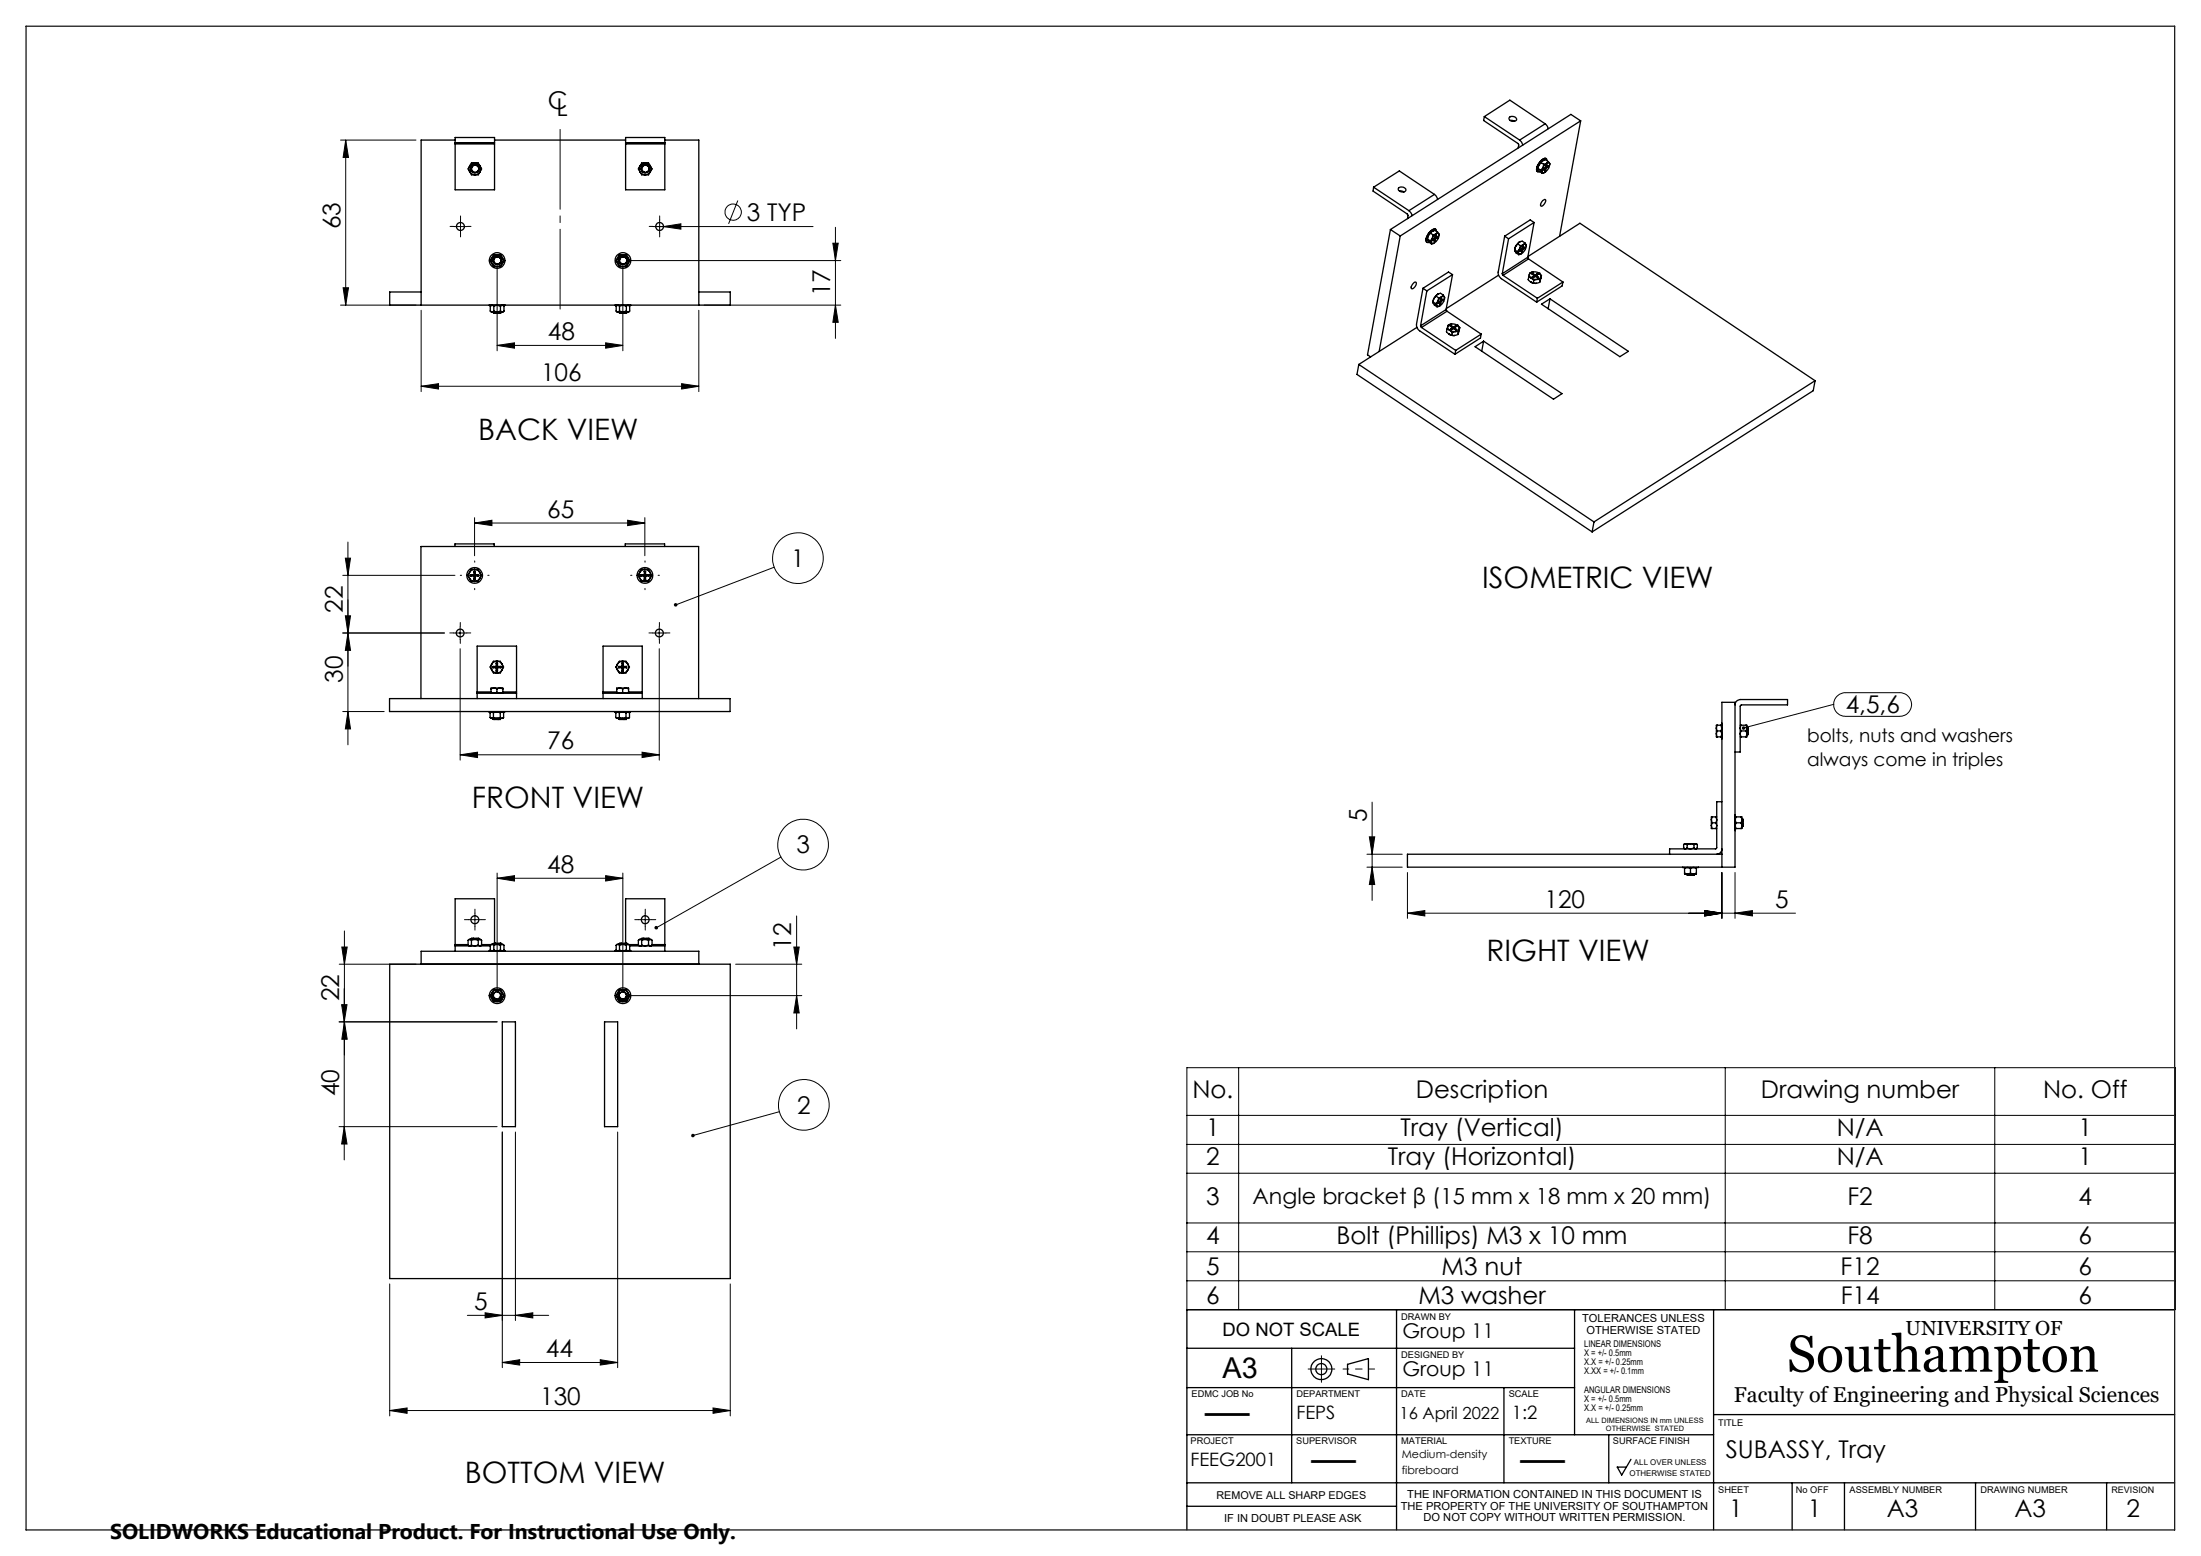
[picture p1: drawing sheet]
<svg xmlns="http://www.w3.org/2000/svg" width="420mm" height="297mm" viewBox="0 0 420 297" stroke-linecap="round" stroke-linejoin="round" font-family="sans-serif">
<g fill="none" stroke="#000" stroke-width=".19">
<path d="M65 26.7h14.4M66 26.7l.5 3.4h-1zM66 26.7v31.5M140.8 38.3l-1.8 4.4M65 58.2h14.4M65.5 54.9h1l-.5 3.3zM80.4 59.2v15.6M86.6 43.2h2.5M87.9 42v2.5M94.9 50.7v16.3M118.9 50.7v16.3M119.9 49.7h40.5"/>
<path d="M124.6 43.2h30.6M125.9 42v2.5M126.6 43.2l3.3-.5v1zM133.3 59.2v15.6M134.4 58.2h26M158.9 46.4h1l-.5 3.3zM159.4 58.2l.5 3.3h-1zM159.4 43.4v21.2M80.4 73.7l3.3-.5v1.1zM80.4 73.7h52.9M94.9 65.9l3.3-.5v1.1zM94.9 65.9h24"/>
<path d="M115.6 65.4l3.3 .5-3.3 .6zM130.1 73.2l3.2 .5-3.2 .6zM90.6 99.8l3.3-.5v1zM90.6 98.8v7.3M90.6 99.8h32.4M119.8 99.3l3.2 .5-3.2 .5zM123 98.8v7.3M65.4 109.8h21.4M65.9 106.5h1l-.5 3.3zM65.9 117.5h1l-.5 3.3zM66.4 103.5v38.7M87.8 119.6v2.5"/>
<path d="M89.3 109.8h2.5M90.6 108.6v2.5M121.8 109.8h2.5M123 108.6v2.5M125.8 119.6v2.5M147.7 108.3l-18.8 7.2M65.4 120.8h19.4M65.4 135.8h7.9M66.4 120.8l.5 3.3h-1zM66.4 135.8l.5 3.3h-1zM86.6 120.8h2.5M87.8 123.8v21.3"/>
<path d="M124.6 120.8h2.5M125.8 123.8v21.3M349.9 134.4l-17.2 4.6M350.4 133a2.23 2.23 0 0 1 1.7-.8h10.4a2.26 2.26 0 0 1 2.3 2.3 2.26 2.26 0 0 1-2.3 2.2h-10.4a2.26 2.26 0 0 1-2-1.3 2.26 2.26 0 0 1 .3-2.4zM87.8 144.1l3.3-.5v1zM87.8 144.1h38M122.5 143.6l3.3 .5-3.3 .5zM261.3 159.7h1l-.5 3.4zM261.8 153.1v18.8M65.7 177.7v23.7M89.4 175.5h2.5M90.6 174.3v2.5"/>
<path d="M94.9 167.6l3.3-.5v1.1zM94.9 166.6v22.5M94.9 167.6h24M115.6 167.1l3.3 .5-3.3 .6zM118.9 166.6v22.5M121.8 175.5h2.6M123.1 174.3v2.5M149 163.6l-23.8 13.5M152 174.8v21.6M260.8 165.5h6.8M260.8 163.1h6.8M261.8 165.5l.5 3.3h-1z"/>
<path d="M268.6 174.3l3.3-.5v1zM268.6 166.5v8.8M268.6 174.3h74M325.3 173.8l3.3 .5-3.3 .5zM328.6 166.5v8.8M331.1 174.3l3.3-.5v1zM331.1 166.5v8.8M64.7 195h30.2M64.7 184h14.7M65.2 191.8h1l-.5 3.2zM65.2 180.8h1.1l-.6 3.2zM65.7 188.7v32.7"/>
<path d="M65.7 195l.6 3.4h-1.1zM119.9 190h33.1M140.4 184h12.6M151.5 180.8h1l-.5 3.2zM152 190l.5 3.4h-1zM64.7 215h30.2M65.7 215l.5 3.4h-1zM95.8 216.1v45M98.4 216.1v36M117.9 216.1v45M148.7 212.2l-16.5 4.5M226.5 203.8h188.6v46.2h-188.6z"/>
<path d="M226.5 212.9h188.6M226.5 218.4h188.6M236.4 203.8v46.2M329.2 203.8v46.2M380.6 203.8v46.2M226.5 223.9h188.6M226.5 233.4h188.6M226.5 238.9h188.6M74.4 245.1v25.2M89.2 251.1h15.5M92.6 250.6l3.2 .5-3.2 .5zM98.4 251.1l3.3-.5v1z"/>
<path d="M114.5 259.5l3.4 .6-3.4 .5zM139.3 245.1v25.2M226.5 244.5h188.6M74.4 269.2l3.3-.5v1.1zM74.4 269.2h64.9M95.8 260.1l3.4-.6v1.1zM95.8 260.1h22.1M136.1 268.7l3.2 .5-3.2 .6z"/>
<circle cx="139.9" cy="40.5" r="1.55"/>
<circle cx="152.3" cy="106.5" r="4.8"/>
<circle cx="153.2" cy="161.2" r="4.8"/>
<circle cx="153.4" cy="210.9" r="4.8"/>
</g>
<g fill="none" stroke="#000" stroke-width=".25">
<path d="M86.9 27.2v.3M86.9 27.2h7.5M86.9 27.2v-1h7.5v1M86.9 27.5h7.5M86.9 27.5v8.7h7.5v-8.7M86.9 26.7h-6.5v31.5M89.6 32.8l.6 .5 .4 .1M89.6 31.7l-.1 .4 .1 .7M89.6 31.7a.66 .66 0 0 0 0 1.1M89.6 32.8l.4 .6h.6M89.9 32.2v.4M90.6 31.1a1.11 1.11 0 0 0-1 .6"/>
<path d="M90.6 31.1a1.1 1.1 0 0 1 1 .6M90.6 31.1h.7l.3 .6M90.6 31.1h-.6l-.4 .6M91.1 31.7a.75 .75 0 0 0-1.2 .2 .75 .75 0 0 0 .6 1.1 .75 .75 0 0 0 .9-.8M91.2 31.7a.69 .69 0 0 0-1.1 .2 .69 .69 0 0 0 .4 1 .69 .69 0 0 0 .9-.7M91.2 31.7l.2 .5M91.2 31.7v.1M91.6 32.8l-.3 .3-.7 .3M91.6 31.7l.1 .4-.1 .7M91.6 32.8l-.3 .6h-.7M91.6 31.7a.76 .76 0 0 1 0 1.1M94.4 27.2v.3"/>
<path d="M94.4 26.7h25M119.4 27.2v.3M119.4 27.2h7.5M119.4 27.2v-1h7.5v1M119.4 27.5v8.7h7.5v-8.7M119.4 27.5h7.5M122.1 32.8l.3 .3 .7 .3M122.1 31.7l-.1 .4 .1 .7M122.1 32.8l.3 .6h.7M122.1 31.7a.66 .66 0 0 0 0 1.1M122.4 32.2v.4M123.1 31.1a1.11 1.11 0 0 0-1 .6"/>
<path d="M123.1 31.1a1 1 0 0 1 1 .6M123.1 31.1h.7l.3 .6M123.1 31.1h-.7l-.3 .6M123.6 31.7a.75 .75 0 0 0-1.2 .2 .75 .75 0 0 0 .6 1.1 .75 .75 0 0 0 .9-.8M123.6 31.7a.69 .69 0 0 0-1 .2 .69 .69 0 0 0 .4 1 .69 .69 0 0 0 .9-.7M123.6 31.7l.3 .5M123.6 31.7l.1 .1M124.1 32.8l-.4 .4-.6 .2M124.1 31.7a.99 .99 0 0 1 0 1.1M124.1 31.7l.3 .5-.3 .6M124.1 32.8l-.3 .6h-.7M126.9 27.2v.3"/>
<path d="M126.9 26.7h6.5v31.5M262.1 35.7l-.1 .8 6.5 4.3 .2 .2-.1 .7M262.1 35.7l6.8 4.5M262.1 35.7l4.9-3.1 6.7 4.5M266.8 35.9a.8 .8 0 0 1 .9-.2 .8 .8 0 0 1 .6 .7 .81 .81 0 0 1-.9 .2 .81 .81 0 0 1-.6-.7zM267.1 36.5l.8 .1M273.7 37.1l.3 .3 .3 .7M273.7 37.1l-4.8 3.1M283.2 22.3l-.1 .7 6.5 4.4 .2 .2-.1 .6M283.2 22.3l6.8 4.4M283.2 22.3l4.9-3.2 6.8 4.5M288.1 22.3l.5-.1a.53 .53 0 0 1 .6 .2 .53 .53 0 0 1 0 .7h-.2a.72 .72 0 0 1-1-.6z"/>
<path d="M288.1 23l.9 .1M290 26.7l.4 .5 .2 .5M293.2 32.1v.3l.2 .4M293.3 32.1v.6l.1 .1h.4M293.5 32.2l.3 .5 .5 .4M293.5 32.2l.5 .3M293.7 31.5l-.2 .7M293.7 31.5l-.2 .8M294 32.5l.3 .4M294.1 31l-.4 .5M294.1 31l.5 .4M294.3 32.9v.2"/>
<path d="M294.4 38.3l.5-.2a1.05 1.05 0 0 1-.9 1.2v-.5zM294.4 30.7l-.3 .3M294.4 30.7l.5-.2 .5 .3M294.4 30.7l-.7 .8M294.4 32l-.4 .5M294.4 32l-.1 .9M294.6 31.4l-.2 .6M294.6 30.5l-.2 .2M294.6 33l-.3 .1M294.7 32.1l.2 .1M294.8 32.5l.2 .1M294.9 23.6l.6 .9"/>
<path d="M294.9 23.6l-4.9 3.1M294.9 32.2l-.1 .5 .2-.1M294.9 32l-.4 .2v.3l.4-.3M294.9 32l.1 .1M295 31.8l.1 .1M295 32.1v.5M295.1 30.3l-.1-.1a2.18 2.18 0 0 0-1.8 1.9M295.1 31.9l.1-.5-.2 .1-.1 .5M295.1 31.2l-.7 .8M295.1 31.2a.34 .34 0 0 1 .6 0M295.1 31.2l-.5 .2M295.2 30.7a.41 .41 0 0 0-.4-.5l-.8 .6-.5 .6-.2 .7"/>
<path d="M295.3 31.7l.2 .1M295.4 30.8l-.3 .4M295.4 30.8l.3 .4M295.5 31.8l-.5 .3M295.5 31.8v-.2l-.4 .3M295.7 31.2a1.68 1.68 0 0 1-1.3 1.8l-.1-.1M295.7 31.2v.1M295.7 31.3v.1M301.6 23.1l-34.4 21.9M301.6 23.1l-4 22M301.6 23.1l-1.8-1.3-34.5 22M80.4 55.7h-6v2.5h64.9v-2.5h-5.9"/>
<path d="M93.3 58.2h3.1M93.6 59.4l.3 .1M93.6 58.5l.3-.2 .3 .2M93.6 58.5v.9M93.7 58.3l-.1 .2M93.9 50.3a1.11 1.11 0 0 0 1 .6M93.9 49.2l-.2 .4 .2 .7M93.9 49.2l-.3 .5 .3 .6M93.9 50.3l.3 .6h.7M93.9 59.5h1M94.1 59.5h.1M94.1 59.5l.2 .1"/>
<path d="M94.1 49.7l.1 .4M94.2 59.4l-.3 .1M94.2 58.5l.6-.2 .7 .2M94.2 59.4l.7 .1M94.2 58.5v.9M94.3 59.7h-.1h.1M94.3 59.6v.1M94.3 59.7h.6M94.9 48.6a1.11 1.11 0 0 0-1 .6M94.9 48.6a1.11 1.11 0 0 1 .9 .6M94.9 48.6h.6l.3 .6M94.9 48.6h-.7l-.3 .6"/>
<path d="M94.9 59.5h.9M95.3 59.5l-1 .1M95.3 49.2a.75 .75 0 0 0-1.1 .2 .75 .75 0 0 0 .5 1.1 .75 .75 0 0 0 .9-.8M95.4 49.2a.69 .69 0 0 0-1.1 .2 .69 .69 0 0 0 .4 1 .69 .69 0 0 0 .9-.7M95.4 49.2l.2 .5M95.4 49.2l.1 .1M95.5 59.5l.1 .2M95.5 59.4l.3 .1M95.5 58.5l.3-.2 .4 .2M95.5 59.4l-.6 .1M95.5 58.5v.9M95.6 59.5h.1"/>
<path d="M95.6 59.4a.57 .57 0 0 1-.7 .2l-.6 .1M95.6 59.7h-.7M95.6 59.7h-1.3M95.6 59.7h.1M95.8 50.3a1.11 1.11 0 0 1-.9 .6M95.8 49.2l.2 .4-.2 .7M95.8 50.3l-.3 .6h-.6M95.8 49.2l.4 .5-.4 .6M96 58.3l.2 .2M96.2 59.4l-.4 .1M96.2 58.5v.9M117.4 58.2h3"/>
<path d="M117.6 59.4l.3 .1M117.6 58.5l.3-.2 .3 .2M117.6 58.5v.9M117.7 58.3l-.1 .2M117.9 50.3a1 1 0 0 0 1 .6M117.9 49.2a.99 .99 0 0 0 0 1.1M117.9 50.3l.3 .6h.7M117.9 49.2a.66 .66 0 0 0 0 1.1M117.9 59.5h1M118.1 59.5l.2 .1M118.1 59.5h.1M118.1 49.7l.1 .3"/>
<path d="M118.2 59.4l-.3 .1M118.2 59.4l.7 .1M118.2 58.5a1.29 1.29 0 0 1 1.3 0M118.2 58.5v.9M118.3 59.6v.1M118.3 59.7h.1M118.3 59.7h.6M118.9 59.7h.7zM118.9 48.6a1 1 0 0 0-1 .6M118.9 48.6a1.11 1.11 0 0 1 .9 .6M118.9 48.6h-.7l-.3 .6M118.9 48.6h.6l.3 .6"/>
<path d="M118.9 59.5h.9M119.2 59.5l-.9 .1M119.3 49.2a.75 .75 0 0 0-1.1 .2 .75 .75 0 0 0 .5 1.1 .75 .75 0 0 0 .9-.8M119.4 49.2l.1 .1M119.5 59.5l.1 .2h-1.3M119.5 59.4l.3 .1M119.5 58.5l.3-.2 .4 .2M119.5 59.4l-.6 .1M119.5 58.5v.9M119.6 59.4l-.1 .2-1.2 .1M119.6 59.5h.1M119.6 59.7h.1"/>
<path d="M119.8 50.3a1.11 1.11 0 0 1-.9 .6M119.8 49.2l.2 .4-.2 .7M119.8 49.2h.1a.62 .62 0 0 1-.1 1.1M119.8 50.3l-.3 .6h-.6M120 58.3l.2 .2M120.2 59.4l-.4 .1M120.2 58.5v.9M265.3 43.8l-4.4 23.9 .6 .4M265.3 43.8l1.9 1.2M267.2 45l-4 22.1M268.9 40.2l.3 .4 .3 .6M269.7 54.1l.5-.2a.99 .99 0 0 1-.9 1.2 .79 .79 0 0 1 .4-1z"/>
<path d="M271.5 55l-1.2 6.9a1.38 1.38 0 0 0 .6 1.2l6.7 4.5M271.5 55l.8 .5M272.2 46.2h.1M272.3 55.5l-1.2 6.7M272.4 45.6v.2l.3 .4 .5 .4M272.4 45.6l.5 .4M272.6 45l-.2 .6M272.6 45l-.2 .8M272.9 46l.3 .4M273 44.5l-.4 .5M273 44.5l.5 .3M273.2 46.4v.2"/>
<path d="M273.3 44.2l-.3 .3M273.3 44.2l.5-.2 .5 .3M273.3 44.2l-.7 .8M273.3 45.5l-.4 .5M273.3 45.5l-.1 .4v.5M273.4 57.7h.1M273.5 44.8l-.2 .7M273.5 44.1l-.2 .1M273.5 46.5l-.3 .1M273.5 57.6l-.1 .2 .3 .4 .5 .4M273.5 44.1h.1M273.5 57.6l.4 .4"/>
<path d="M273.6 57l-.1 .6M273.6 57l-.2 .7M273.6 45.6h.2M273.7 45.9l.2 .1M273.8 45.6l-.1 .5 .2-.1M273.8 45.5l-.4 .2v.2l.4-.3M273.8 45.5h.1M273.8 45.3l.2 .1M273.9 58l.3 .3M273.9 45.5v.5M274 43.8l-.1-.1a2.02 2.02 0 0 0-1.7 2.5M274 45.4v-.5l-.2 .6"/>
<path d="M274 44.7l-.7 .8M274 44.7l.4-.1 .2 .1M274 44.7l-.5 .1M274 56.5l-.4 .5M274 56.5l.5 .4M274.1 44.2l-.2-.5a2.16 2.16 0 0 0-1.7 2.4l.1 .2 .4-.1M274.2 58.3v.3M274.2 45.2l.2 .1M274.3 44.3l-.3 .4M274.3 44.3l.3 .4M274.3 56.2l-.3 .3M274.3 56.2l.6-.2 .5 .3"/>
<path d="M274.3 56.2l-.7 .8M274.4 57.5l-.5 .5M274.4 57.5l-.2 .8M274.4 45.3l-.5 .2M274.4 45.3v-.2l-.4 .3M274.5 56.9l-.1 .6M274.5 56.1l-.2 .1M274.5 58.5l-.3 .1M274.5 56.1h.1M274.5 58.5h.1M274.6 44.7a1.67 1.67 0 0 1-1.4 1.8v-.1M274.6 44.7v.1"/>
<path d="M274.7 57.6l.1 .1M274.8 58h.1M274.8 57.7l-.1 .4 .2-.1M274.8 57.5l-.4 .4 .4-.2M274.8 57.5l.2 .1M274.9 57.3l.1 .1M275 57.6l-.1 .4M275 57.4l.1-.5-.3 .6M275.1 56.7l-.7 .8M275.1 56.7l.4-.2 .1 .2M275.1 56.7l-.6 .2M275.3 57.2l.1 .1"/>
<path d="M275.4 56.3l-.3 .4M275.4 56.3l.2 .4M275.4 57.3l-.4 .3M275.4 57.3v-.2l-.4 .3M275.6 56.7a1.61 1.61 0 0 1-1.3 1.8l-.1-.2M275.6 56.7v.1M275.7 56.8h.1M275.9 59.1l.2 .3M275.9 59.1l-4.8 3.1M276.1 59.4l-4.8 3.1M276.1 59.4l6.5 4.4M277.2 52.4l-4.9 3.1"/>
<path d="M277.2 52.4l-1.3 6.7M277.2 52.4l-.8-.5-4.9 3.1M286 52.5l-10 6.4M286.7 52.2l.1 .4M286.8 52.6l6.6 4.3M287.1 45.1l-1.2 6.8a1.38 1.38 0 0 0 .6 1.3l6.7 4.5M287.1 45.1l.8 .5M287.9 45.6l-1.2 6.6M289 47.7l.3 .6 .5 .3M289 47.7l.5 .3M289.2 47.1l-.2 .6M289.2 47.1l-.2 .7"/>
<path d="M289.5 48l.3 .4M289.6 46.6l-.4 .5M289.6 46.6l.5 .3M289.8 48.4v.2M289.9 46.2l-.3 .4M289.9 46.2l.6-.2 .5 .4M289.9 46.2l-.7 .9M289.9 47.6l-.4 .4M289.9 47.6l-.1 .8M290.1 48.5l-.3 .1M290.1 46.9l-.2 .7M290.1 46.1l-.2 .1"/>
<path d="M290.1 46.1h.1M290.2 48.5h-.1M290.3 47.6l.1 .1M290.4 48l.1 .1M290.4 47.7l-.1 .5 .2-.1M290.4 47.5l-.4 .5 .4-.3M290.4 47.5l.2 .1M290.5 47.3l.1 .1M290.6 47.6l-.1 .5M290.6 47.4l.1-.4-.2 .1-.1 .4M290.7 46.7l-.8 .9M290.7 46.7l.4-.1 .1 .1"/>
<path d="M290.7 46.7l-.6 .2M290.9 47.3h.1M291 46.4l-.3 .3M291 46.4l.2 .3M291 47.3l-.4 .3M291 47.3v-.1l-.4 .2M291.2 46.7a1.61 1.61 0 0 1-1.3 1.8l-.1-.1M291.2 46.7v.1M291.3 46.8v.1M291.5 49.1l.2 .3M291.5 49.1l-4.8 3.1M291.6 49l9.9-6.4 44.9 30.1"/>
<path d="M291.7 49.4l-4.9 3.2M291.7 49.4l6.5 4.4M291.7 52.9l-.1 .5 .5 .4M291.7 52.9l.5 .2M291.9 52.3v.4l.3 .4M291.9 52.3l-.2 .6M292.1 53.8h.1M292.1 53.8l.5 .2M292.1 53.8l1.1 .3M292.2 53.1l1.1 .2M292.2 53.1l.5 .4M292.5 52.2l.4 .3"/>
<path d="M292.5 52.2l-.2 .1 .5 .3M292.5 52.2l-.1 .2M292.6 54l.6 .1M292.6 51.9l-.5 .1-.2 .3M292.6 51.9l1.1 .2M292.6 51.9l-.6 .2-.1 .2M292.7 53.5l-.1 .5M292.7 42.5l-4.8 3.1M292.7 42.5l-1.2 6.6M292.7 42.5l-.7-.5-4.9 3.1M292.8 52.6l-.4 .2 .2 .2 .3-.3M292.8 52.6l-.1 .3"/>
<path d="M292.9 52.5v.3l-.1-.1M293.1 52.6l.5 .3-.2 .1-.5-.3M293.1 52.6v.2M293.1 52.6l-.2 .1M293.3 53.3l.6 .1M293.3 53.3l-.6 .2M293.3 52.2l.2 .1-.4 .3M293.3 52.2l-.4 .3M293.3 52.2v.3M293.4 56.9l-.2 .8M293.7 52.1l.3 .4v.4M293.7 52.1l.4 .5"/>
<path d="M293.7 52.1h.1M293.8 53.9l-.6 .2M293.9 53.4l-.1 .5M294 52.9l-.3 .3-.4 .1M294 52.9l-.1 .5M294.1 52.6l-.1 .3M294.1 52.6l-.3 1.3M294.1 58.1l1.7-1.1 14.9 10.1-1.6 1zM295.8 57l-.4 1.9M298.2 53.8l-4.8 3.1M298.2 53.8l-.1 .8-4.9 3.1M259.3 69.6l-.4 1.9 44.9 30"/>
<path d="M259.3 69.6l44.9 30M270.4 62.5l-11.1 7.1M271.1 62.2l.2 .3M271.3 62.5l6.5 4.4M276.1 62.8l-.1 .5 .5 .5M276.1 62.8l.5 .2M276.3 62.3v.4l.3 .3M276.3 62.3l-.2 .5M276.5 63.8h.1M276.5 63.8l.5 .2M276.5 63.8l.8 .3 .3-.1M276.6 63l1.1 .3"/>
<path d="M276.6 63l.5 .5M276.9 62.1l-.2 .1 .5 .3M276.9 62.1l.5 .3M276.9 62.1v.2M277 64h.6M277 61.8l-.6 .3-.1 .2M277 61.8l1.1 .3M277.1 63.5l-.1 .5M277.2 62.5l-.4 .3 .2 .1 .4-.2M277.2 62.5l-.1 .3M277.4 62.4l-.1 .3-.1-.1M277.5 62.6l.5 .3-.2 .1-.4-.3"/>
<path d="M277.5 62.6v.2M277.5 62.6l-.1 .1M277.7 63.3l.6 .1M277.7 63.3l-.6 .2M277.7 62.2l.3 .1-.5 .3M277.7 62.2l-.3 .2M277.7 62.2v.3M277.8 66.9l-.2 .7M278.1 62.1h.1M278.1 62.1l.3 .3v.4M278.1 62.1l.5 .4M278.2 63.8l-.6 .2"/>
<path d="M278.3 63.4l-.1 .4M278.4 62.8l-.1 .3-.6 .2M278.4 62.8l-.1 .6M278.6 62.5l-.2 .3M278.6 62.5l-.4 1.3M281.5 66.2l1.6-1.1 15 10-1.7 1.1zM282.6 63.8l-.1 .7-4.9 3.1M282.6 63.8l-4.8 3.1M283.1 65.1l-.3 1.9M346.4 72.7l-.4 1.9-42.2 26.9M346.4 72.7l-42.2 26.9M304.2 99.6l-.4 1.9"/>
<path d="M86.8 104.3v-.5h7.5v.5M89.6 110.4a1 1 0 0 0 1 .5M89.6 110.4l.3 .5h.7M89.6 109.3a.99 .99 0 0 0 0 1.1M89.6 109.3l-.3 .5 .3 .6M89.8 109.7l.1 .1M89.8 109.7v.3M89.8 109.7h.7M89.8 110h.7M89.9 109.8l-.1 .2M89.9 109.8h1.3M90.5 109.7l.1 .1"/>
<path d="M90.5 109.1l.1 .1M90.5 110.6h.2M90.5 109.1h.2M90.5 109.1v.6M90.5 110v.6M90.6 108.7l-.6 .2-.4 .4M90.6 108.7l.7 .2 .2 .4M90.6 108.7h.6l.3 .6M90.6 108.7h-.7l-.3 .6M90.6 109.8l-.1 .2M90.6 110.5l-.1 .1M90.6 109.8l.1 .2"/>
<path d="M90.6 110.5l.1 .1M90.6 109.2v1.3M90.7 109.1l-.1 .1M90.7 109.7l-.1 .1M90.7 109.7h.6M90.7 110h.6M90.7 109.1v.6M90.7 110v.6M91.2 109.8l.1 .2M91.3 109.7l-.1 .1M91.3 109.7v.3M91.5 110.4a1.11 1.11 0 0 1-.9 .5"/>
<path d="M91.5 109.3l.2 .4-.2 .7M91.5 109.3h.1a.62 .62 0 0 1-.1 1.1M91.5 110.4l-.3 .5h-.6M119.3 104.3v-.5h7.5v.5M122.1 110.4a1 1 0 0 0 .9 .5M122.1 109.3l-.1 .4 .1 .7M122.1 110.4l.3 .5h.6M122.1 109.3l-.3 .5 .3 .6M122.3 109.7l.1 .1M122.3 109.7h.6M122.3 109.7v.3M122.3 110h.6"/>
<path d="M122.4 109.8l-.1 .2M122.4 109.8h1.3M122.9 109.7l.1 .1M122.9 109.1l.1 .1M122.9 110.6h.3M122.9 109.1h.3M122.9 109.1v.6M122.9 110v.6M123 108.7h.7l.3 .6M123 108.7l.5 .1 .5 .5M123 108.7l-.5 .2-.4 .4M123 108.7h-.6l-.3 .6"/>
<path d="M123 110.5l-.1 .1M123 110.5l.2 .1M123 109.8l.2 .2M123 109.8l-.1 .2M123 109.2v1.3M123.2 109.1l-.2 .1M123.2 109.7l-.2 .1M123.2 109.1v.6M123.2 110v.6M123.2 109.7h.6M123.2 110h.6M123.7 109.8l.1 .2"/>
<path d="M123.8 109.7l-.1 .1M123.8 109.7v.3M124 110.4a1.11 1.11 0 0 1-1 .5M124 110.4l-.3 .5h-.7M124 109.3h.1a.62 .62 0 0 1-.1 1.1M124 109.3l.2 .4-.2 .7M74.3 133.3h65v2.5h-65zM80.3 133.3v-29h53v29M91.1 132.1v.2M91.1 132.3h7.5M91.1 132.1v-8.8h7.5v8.8M91.1 132.3v1"/>
<path d="M91.1 132.1h2.6M93.3 135.8h3M93.5 136.1l.3-.2 .4 .2M93.5 136.9l.3 .2M93.5 136.1v.8M93.7 132.1l.5 .2 .6-.2M93.7 132.1v.2M93.7 135.9l-.2 .2M93.7 131.5v.6M93.8 137.1h1M93.8 126.7l-.1 .5 .1 .7M93.8 126.7l-.3 .6 .3 .6"/>
<path d="M93.8 127.9a1.11 1.11 0 0 0 1 .5M93.8 127.9l.4 .5h.6M94.1 137.1h.1M94.1 137.3h.1M94.1 127.2l.1 .1M94.1 127.2v.3M94.1 137.2v.1M94.1 127.5h.6M94.1 127.2h.6M94.2 136.9l-.4 .2M94.2 136.9l.6 .2M94.2 136.1l.6-.2 .7 .2"/>
<path d="M94.2 136.1v.8M94.2 137.1l-.1 .1M94.2 127.3l-.1 .2M94.2 127.3h1.2M94.3 131.3l.5 .2M94.3 131.3h1.1M94.3 131.3l-.6 .2M94.3 131.3h-.2a.25 .25 0 0 0-.3 0 .25 .25 0 0 0-.1 .2M94.4 137.1l-.2 .1M94.7 127.2l.1 .1M94.7 126.6l.1 .1M94.7 128.1h.2"/>
<path d="M94.7 126.6h.2M94.7 126.6v.6M94.7 127.5v.6M94.8 137.1h1M94.8 132.1l.5 .2 .7-.2M94.8 126.2a1.06 1.06 0 0 1 1 .5M94.8 126.2h.7l.3 .5M94.8 126.2l-.4 .1-.6 .4M94.8 126.2h-.6l-.4 .5M94.8 127.9l-.1 .2M94.8 127.9l.1 .2M94.8 127.3l-.1 .2"/>
<path d="M94.8 127.3l.1 .2M94.8 126.7v1.2M94.8 131.5v.6M94.9 127.2l-.1 .1M94.9 126.6l-.1 .1M94.9 127.5h.7M94.9 127.2h.7M94.9 126.6v.6M94.9 127.5v.6M95.4 131.3l-.6 .2M95.4 131.3l.6 .2M95.4 131.3h.6v.2"/>
<path d="M95.4 137.3h-.4M95.4 137.2h.2l-1.5 .1M95.4 137.2v.1M95.4 137.2l-1.2 .1h.8M95.4 127.3l.2 .2M95.5 136.9l-.7 .2M95.5 136.1l.3-.2 .3 .2M95.5 136.9l.3 .2M95.5 137.1l-1.4 .1M95.5 136.1v.8M95.6 127.2l-.2 .1M95.6 127.2v.3"/>
<path d="M95.8 127.9a1 1 0 0 1-1 .5M95.8 127.9l-.3 .5h-.7M95.8 126.7a.99 .99 0 0 1 0 1.2M95.8 126.7v.1a.62 .62 0 0 1 0 1.1M96 132.1v.2M96 135.9l.1 .2M96 131.5v.6M96 132.1h2.6M96.1 136.9l-.3 .2M96.1 136.1v.8M98.6 132.1v.2M98.6 132.3v1"/>
<path d="M115.1 132.1v.2M115.1 132.1v-8.8h7.5v8.8M115.1 132.3v1M115.1 132.3h7.5M115.1 132.1h2.6M117.3 135.8h3M117.5 136.1l.3-.2 .4 .2M117.5 136.9l.3 .2M117.5 136.1v.8M117.7 132.1l.5 .2 .6-.2M117.7 132.1v.2M117.7 135.9l-.2 .2"/>
<path d="M117.7 131.5v.6M117.8 137.1h1M117.8 127.9a1.11 1.11 0 0 0 1 .5M117.8 126.7l-.1 .5 .1 .7M117.8 126.7l-.3 .6 .3 .6M117.8 127.9l.4 .5h.6M118.1 137.1h.1M118.1 137.3h.1M118.1 127.2l.1 .1M118.1 127.2v.3M118.1 137.2v.1M118.1 127.5h.6"/>
<path d="M118.1 127.2h.6M118.2 136.1l.6-.2 .7 .2M118.2 136.9l.6 .2M118.2 136.9l-.4 .2M118.2 127.3l-.1 .2M118.2 136.1v.8M118.2 127.3h1.3M118.2 137.2h-.1M118.2 137.1v.1M118.3 131.3l.5 .2M118.3 131.3h1.1M118.3 131.3l-.6 .2"/>
<path d="M118.3 131.3h-.2a.26 .26 0 0 0-.2 0 .26 .26 0 0 0-.2 .2M118.4 137.1l-.2 .1M118.7 126.6l.1 .1M118.7 127.2l.1 .1M118.7 128.1h.2M118.7 126.6h.2M118.7 126.6v.6M118.7 127.5v.6M118.8 137.1h1M118.8 132.1l.5 .2 .6-.2M118.8 126.2l-.5 .2-.5 .3M118.8 126.2l.6 .2 .4 .3"/>
<path d="M118.8 126.2h.7l.3 .5M118.8 126.2h-.6l-.4 .5M118.8 127.3l-.1 .2M118.8 127.9l-.1 .2M118.8 127.3l.1 .2M118.8 127.9l.1 .2M118.8 126.7v1.2M118.8 131.5v.6M118.9 126.6l-.1 .1M118.9 127.2l-.1 .1M118.9 126.6v.6M118.9 127.5v.6"/>
<path d="M118.9 127.5h.7M118.9 127.2h.7M119.4 131.3l-.6 .2M119.4 131.3l.5 .2M119.4 131.3h.5v.2M119.4 137.2h.2l-1.5 .1M119.4 137.3h.1h-.4M119.4 137.2v.1M119.4 137.2l-1.1 .1h.8M119.4 137.3h-.3M119.5 136.9l-.7 .2M119.5 136.9l.3 .2"/>
<path d="M119.5 136.1l.3-.2 .3 .2M119.5 127.3l.1 .2M119.5 136.1v.8M119.5 137.1l-1.4 .1M119.6 127.2l-.1 .1M119.6 127.2v.3M119.8 126.7l.3 .6-.3 .6M119.8 126.7l.1 .5-.1 .7M119.8 127.9a1.11 1.11 0 0 1-1 .5M119.8 127.9l-.3 .5h-.7M119.9 132.1v.2M119.9 135.9l.2 .2"/>
<path d="M119.9 131.5v.6M119.9 132.1h2.7M120.1 136.9l-.3 .2M120.1 136.1v.8M122.6 132.1v.2M122.6 132.3v1M327.5 139v1.1M327.5 139l.2 .5M327.7 139.5l-.2 .6M327.7 138.4l-.2 .6M327.7 138.4a.25 .25 0 0 0-.2 .2 .25 .25 0 0 0 0 .2v.2M327.7 139.5h.7"/>
<path d="M327.7 138.4h.7M328.4 139.5l.1 .6-.1 .5M328.4 138.4l.1 .6-.1 .5M328.4 138.4h.1M328.6 138v3M331.1 134.5a1.02 1.02 0 0 1 1-1h9v1l-9 .1v8.9h-1M332.1 138.4h.1M332.2 139.5l-.1 .5 .1 .6M332.2 138.4l-.1 .5 .1 .6M332.2 139.5h1M332.2 138.4h1M333.2 139.5l.1 .6"/>
<path d="M333.2 138.4l.1 .6M333.2 138.4a.25 .25 0 0 1 .2 .2 .25 .25 0 0 1-.1 .2v.2M333.3 138.8l.1 .1M333.3 139v1.1M333.3 139l-.1 .5M333.3 138.9l.1 1.4M333.4 139l.1 1.3M333.4 138.9h.1M333.4 138.9l.1 1.2 .1-.8M333.5 138.9l.1 .4M333.5 138.8v.1M333.6 138.8v.5"/>
<path d="M326.6 156.5l.1 .6M326.6 156.5v1.1M326.6 157.6l.1 .5M326.6 157.6v.2a.19 .19 0 0 0-.1 .3 .19 .19 0 0 0 .2 0M326.7 155.9l-.1 .6M326.7 157.1l-.1 .5M326.7 155.9a.25 .25 0 0 0-.2 .2 .25 .25 0 0 0 .1 .2v.2M326.7 158.1h.7M326.7 157.1h.7M326.7 155.9h.7M327.4 155.9l.2 .6-.2 .6M327.4 157.1l.2 .5-.2 .5"/>
<path d="M327.4 158.1h.2M327.4 155.9h.2M327.5 140.1l.2 .5M327.5 140.1v.1a.25 .25 0 0 0 0 .3 .25 .25 0 0 0 .2 .1M327.7 140.6h.7M328.4 140.6h.1M328.6 153h-1v8.9l-.2 .1h-8.8v1.1M331.1 155.5v3M331.1 155.9h.2M331.1 158.1h.2M331.1 156.3h.1M331.1 157.7h.1"/>
<path d="M331.3 155.9l-.2 .6 .2 .6M331.3 157.1l-.2 .5 .2 .5M331.3 158.1h.9M331.3 157.1h.9M331.3 155.9h.9M332.1 140.6h.1M332.2 157.1l.2 .5M332.2 155.9l.2 .6M332.2 155.9a.25 .25 0 0 1 .2 .2 .25 .25 0 0 1 0 .2v.2M332.2 140.6h1M332.4 157.5l.1 .3M332.4 156.3l.1 .1"/>
<path d="M332.4 156.5v1.1M332.4 156.5l-.2 .6M332.4 157.6l-.2 .5M332.4 157.6v.1a.25 .25 0 0 1 0 .3 .25 .25 0 0 1-.2 .1M332.4 156.4l.1 1.4M332.4 156.5l.1 1.3M332.5 156.5l.1 1.1v-.8M332.5 157.8h.1M332.5 156.4h.1M332.5 156.4l.1-.1v.5M332.5 156.4l.1 .4M332.6 157.7l-.1 .1"/>
<path d="M333.3 140.2l.1 .1M333.3 140.1l-.1 .5M333.3 140.1v.1a.25 .25 0 0 1 .1 .3 .25 .25 0 0 1-.2 .1M333.3 140v.1M333.4 140.3h.1M333.6 140.2l-.1 .1M89.3 179.5v.9M89.6 179.3h1M89.6 179.3l.4 .2M89.6 179.3l-.3 .2M89.9 179.3h.1M89.9 179.2l.1 .1"/>
<path d="M90 179.5v.9M90 179.1l-.1 .1M90.4 179.1h1l-1.5 .1M90.4 179.1h-.4M90.6 179.3h1M90.6 179.3l.7 .2M90.6 179.3l-.6 .2M91.2 179.2l.1-.1-1.4 .2M91.2 179.2v.1M91.2 179.2l-1 .1M91.2 179.2l-.1 .1M91.3 179.5v.9"/>
<path d="M91.6 179.3l-.3 .2M91.6 179.3l.3 .2M91.9 179.5v.9M121.8 179.5v.9M122.1 179.3l.3 .2M122.1 179.3h1M122.1 179.3l-.3 .2M122.4 179.3h.1M122.4 179.2v.1M122.4 179.5v.9M122.5 179.1l-.1 .1M122.9 179.1h1l-1.5 .1"/>
<path d="M122.9 179.1h-.4M123.1 179.3h1M123.1 179.3l.7 .2M123.1 179.3l-.7 .2M123.7 179.2l.1-.1-1.4 .2M123.7 179.2l.1 .1M123.7 179.2l-1 .1M123.7 179.2l-.1 .1M123.8 179.5v.9M124.1 179.3l-.3 .2M124.1 179.3l.3 .2M124.4 179.5v.9"/>
<path d="M321.1 165.5h3M321.3 161.9l.3 .1 .3-.1M321.3 161.9l.2 .1M321.3 161.2v.7M321.5 165.8l.5-.2 .6 .2M321.5 166.6l.5 .2M321.5 165.6v.2M321.5 166.6v.2h.5M321.5 165.8v.8M321.6 161l.3 .2M321.6 161h1M321.6 161l-.3 .2"/>
<path d="M321.8 166.9h.1M321.9 166.8l-.1 .1M321.9 161.9l.7 .1 .7-.1M321.9 161.2v.7M322 167l.3-.1a.9 .9 0 0 1 1 .1h-.2M322 167h.1M322 166.8h1.1M322.3 166.8l-.5 .1M322.6 165.8l.5-.2 .6 .2M322.6 166.6l-.6 .2M322.6 166.6l.5 .2M322.6 161l-.7 .2"/>
<path d="M322.6 161l.7 .2M322.6 161h1M322.6 165.8v.8M322.8 166.8l-1 .1 .2 .1M323.1 167h.2M323.2 166.9l-1.2 .1h1.1M323.3 161.9l.2 .1 .4-.1M323.3 161.2v.7M323.6 161l-.3 .2M323.6 161l.3 .2M323.7 166.6l-.6 .2M323.7 165.6v.2"/>
<path d="M323.7 166.6a.25 .25 0 0 1-.1 .3 .25 .25 0 0 1-.3-.1h-.2M323.7 165.8v.8M323.9 161.9l-.2 .1M323.9 161.2v.7M328.6 162a1.02 1.02 0 0 1-1 1.1M328.6 163.1h-60v2.4h62.5v-31.4h-2.5v31.4M74.4 184h64.9v60h-64.9zM80.4 184v-2.4h52.9v2.4M86.9 180.3v.2M86.9 180.5v1.1M86.9 180.5h6.7M86.9 180.3h2.4"/>
<path d="M89.3 180.4l.3 .1 .4-.1M89.3 180.4l.2 .1M89.9 180.5h.1M90 180.4a1.29 1.29 0 0 0 1.3 0M91.3 180.4l.2 .1 .4-.1M91.9 180.4l-.2 .1M91.9 180.3h1.8M93.3 181.6h3.1M93.6 181.3l.2 .2 .4-.2M93.6 180.4v.9M93.6 181.3l.1 .2M93.9 180.3l.3 .1"/>
<path d="M93.9 180.3l-.3 .1M93.9 180.3h1M93.9 190.6a1.11 1.11 0 0 0 1 .6M93.9 189.5l-.2 .4 .2 .7M93.9 190.6l.3 .6h.7M93.9 189.5l-.3 .5 .3 .6M94.1 180.3h.1M94.1 180.2h.1M94.1 181.5h.1M94.2 181.3l.7 .2 .6-.2M94.2 180.4v.9M94.3 180.1l-.2 .1"/>
<path d="M94.4 180.1v-8.5h-7.5v8.7M94.5 189.4a.84 .84 0 0 0-.5 1.1 .84 .84 0 0 0 1.2 .4 .84 .84 0 0 0 .3-1.2M94.6 180.1h-.3M94.6 180.1h1l-1.5 .1M94.9 180.3l.6 .1M94.9 180.3l-.7 .1M94.9 180.3h.9M94.9 188.9a1.11 1.11 0 0 0-1 .6M94.9 188.9a1.11 1.11 0 0 1 .9 .6M94.9 188.9h.6l.3 .6M94.9 188.9h-.7l-.3 .6M94.9 189.3a.75 .75 0 0 1 .7 .9 .75 .75 0 0 1-1 .5 .75 .75 0 0 1-.3-1.1"/>
<path d="M95 189.3l.5 .4M95.4 180.2l.1 .1M95.4 180.2l-.9 .1M95.5 180.2l-.2 .1M95.5 181.3l.3 .2 .4-.2M95.5 180.4v.9M95.5 180.1l-.1 .1M95.5 189.7l.1 .3M95.5 180.1l-1.4 .1 .2 .1M95.8 180.3l.4 .1M95.8 180.3l-.3 .1M95.8 189.5l.2 .4-.2 .7"/>
<path d="M95.8 190.6a1.11 1.11 0 0 1-.9 .6M95.8 190.6l-.3 .6h-.6M95.8 189.5l.4 .5-.4 .6M95.8 195h2.6v20h-2.6zM96.2 180.4v.9M96.2 181.3l-.2 .2M115.4 195h2.5v20h-2.5zM117.4 181.6h3M117.6 181.3l.3 .2 .3-.2M117.6 180.4v.9M117.6 181.3l.1 .2M117.9 190.6a1 1 0 0 0 1 .6"/>
<path d="M117.9 189.5a.94 .94 0 0 0 0 1.1M117.9 190.6l.3 .6h.7M117.9 189.5l-.3 .5 .3 .6M117.9 180.3l.3 .1M117.9 180.3l-.3 .1M117.9 180.3h1M118.1 180.3h.1M118.1 180.2h.1M118.1 181.5h.1M118.2 181.3l.7 .2 .6-.2M118.2 180.4v.9M118.3 180.1l-.2 .1"/>
<path d="M118.5 189.4a.84 .84 0 0 0-.5 1.1 .84 .84 0 0 0 1.2 .4 .84 .84 0 0 0 .3-1.2M118.6 180.1h-.3M118.6 180.1h1l-1.5 .1M118.9 188.9a1 1 0 0 0-1 .6M118.9 188.9a1.11 1.11 0 0 1 .9 .6M118.9 188.9h.6l.3 .6M118.9 188.9h-.7l-.3 .6M118.9 180.3l.6 .1M118.9 180.3l-.7 .1M118.9 180.3h.9M118.9 189.3a.75 .75 0 0 1 .7 .9 .75 .75 0 0 1-1 .5 .75 .75 0 0 1-.3-1.1M119 189.3l.5 .4"/>
<path d="M119.4 180.1v-8.5h7.5v8.7M119.4 180.2l.1 .1M119.4 180.2l-.9 .1M119.5 180.2l-.2 .1M119.5 189.7l.1 .3M119.5 181.3l.3 .2 .4-.2M119.5 180.4v.9M119.6 180.1l-.2 .1M119.6 180.1l-1.5 .1 .2 .1M119.8 189.5l.2 .4-.2 .7M119.8 190.6a1.11 1.11 0 0 1-.9 .6M119.8 190.6l-.3 .6h-.6"/>
<path d="M119.8 189.5l.4 .5-.4 .6M119.8 180.3l.4 .1M119.8 180.3l-.3 .1M120.1 180.3h1.7M120.2 180.4v.9M120.2 181.3l-.2 .2M120.2 180.5h6.7M121.8 180.4l.3 .1 .3-.1M121.8 180.4l.2 .1M122.4 180.5h.1M122.4 180.4a1.29 1.29 0 0 0 1.4 0M123.8 180.4l.2 .1 .4-.1"/>
<path d="M124.4 180.4l-.2 .1M124.4 180.3h2.5M126.9 180.3v.2M126.9 180.5v1.1M226.5 257.3h74M246.5 257.3v25.7M266.5 250v42M300.5 250v23.9M327 250v42M415 250h-188.5v42M226.5 273.9h100.5M226.5 264.9h74"/>
<path d="M257.1 260.4l4-1.1v4l-4-1zM287 264.9v18.1M307 273.9v9.1M311.2 278.5l-1.7 3-.9-1.5h1.7M327 270h88M226.5 283h188.5M226.5 287.5h40M342 283v9M352 283v9M377 283v9M402 283v9"/>
<circle cx="90.7" cy="32.1" r=".85"/>
<circle cx="123.2" cy="32.1" r=".84"/>
<circle cx="87.9" cy="43.2" r=".76"/>
<circle cx="94.9" cy="49.7" r="1.49"/>
<circle cx="94.9" cy="49.6" r=".84"/>
<circle cx="118.9" cy="49.7" r="1.49"/>
<circle cx="118.9" cy="49.6" r=".84"/>
<circle cx="118.9" cy="49.7" r=".69"/>
<circle cx="125.9" cy="43.2" r=".76"/>
<circle cx="90.6" cy="109.8" r="1.5"/>
<circle cx="123.1" cy="109.8" r="1.5"/>
<circle cx="87.8" cy="120.8" r=".75"/>
<circle cx="125.8" cy="120.8" r=".75"/>
<circle cx="90.6" cy="175.6" r=".76"/>
<circle cx="123.1" cy="175.5" r=".75"/>
<circle cx="94.8" cy="190" r=".67"/>
<circle cx="94.9" cy="190" r="1.51"/>
<circle cx="118.8" cy="190" r=".68"/>
<circle cx="118.9" cy="190.1" r="1.5"/>
<circle cx="252.1" cy="261.3" r="1.06"/>
<circle cx="252.2" cy="261.3" r="2.01"/>
</g>
<path d="M106.9 60.2v-36.7" fill="none" stroke="#000" stroke-width=".19" stroke-dasharray="15.2 1.3 1.3 1.3" stroke-dashoffset="-1.2"/>
<g fill="none" stroke="#000" stroke-width=".19" stroke-dasharray="15.2 1.3 1.3 1.3">
<path d="M86.6 43.2h-.7M87.9 42v-.8M87.9 44.5v.7M89.1 43.2h.8M124.6 43.2h-.7M125.9 42v-.8M125.9 44.5v.7M127.1 43.2h.8M87.8 119.6v-.8M88.1 109.8h-.3M90.6 107.3v-.2M90.6 112.3v.3"/>
<path d="M93.1 109.8h.2M120.6 109.8h-.3M123.1 107.3v-.2M123.1 112.3v.3M125.6 109.8h.2M125.8 119.6v-.8M86.6 120.8h-.8M87.8 122.1v.7M89.1 120.8h.7M124.6 120.8h-.8M125.8 122.1v.7M127.1 120.8h.7"/>
<path d="M89.4 175.5h-.8M90.6 174.3v-.8M90.6 176.8v.7M91.9 175.5h.7M121.9 175.5h-.8M123.1 174.3v-.8M123.1 176.8v.7M124.4 175.5h.7M252.2 261.3v-2.5M252.2 261.3h-2.6M252.2 263.8v-2.5M252.2 261.3h2.5"/>
</g>
<path d="M256.3 261.3h6" fill="none" stroke="#000" stroke-width=".19" stroke-dasharray="15.2 1.3 1.3 1.3" stroke-dashoffset="14.1"/>
<path d="M5 5h410v287h-410z" fill="none" stroke="#191924" stroke-width=".25"/>
<g fill="#000">
<path d="M126.6 43.2l3.3-.5v1z"/>
<path d="M66 26.7l.5 3.4h-1zM65.5 54.9h1l-.5 3.3zM65.2 191.8h1l-.5 3.2zM65.7 215l.5 3.4h-1zM65.9 117.5h1l-.5 3.3zM66.4 135.8l.5 3.3h-1z"/>
<path d="M159.4 58.2l.5 3.3h-1zM158.9 46.4h1l-.5 3.3zM65.7 195l.6 3.4h-1.1zM65.2 180.8h1.1l-.6 3.2zM152 190l.5 3.4h-1zM151.5 180.8h1l-.5 3.2zM66.4 120.8l.5 3.3h-1zM65.9 106.5h1l-.5 3.3zM261.8 165.5l.5 3.3h-1zM261.3 159.7h1l-.5 3.4z"/>
<path d="M80.4 73.7l3.3-.5v1.1zM130.1 73.2l3.2 .5-3.2 .6zM94.9 65.9l3.3-.5v1.1zM115.6 65.4l3.3 .5-3.3 .6zM74.4 269.2l3.3-.5v1.1zM136.1 268.7l3.2 .5-3.2 .6zM92.6 250.6l3.2 .5-3.2 .5zM98.4 251.1l3.3-.5v1zM90.6 99.8l3.3-.5v1zM119.8 99.3l3.2 .5-3.2 .5zM87.8 144.1l3.3-.5v1zM122.5 143.6l3.3 .5-3.3 .5zM268.6 174.3l3.3-.5v1zM325.3 173.8l3.3 .5-3.3 .5zM325.3 173.8l3.3 .5-3.3 .5zM331.1 174.3l3.3-.5v1z"/>
<path d="M94.9 167.6l3.3-.5v1.1zM115.6 167.1l3.3 .5-3.3 .6z"/>
<path d="M132 216.5l-.1 .3 .3-.1-.3 .1a.33 .33 0 0 0 .5 .3 .33 .33 0 0 0 .1-.5 .33 .33 0 0 0-.5-.1zM125 176.8l-.1 .4 .3-.1-.3 .1a.35 .35 0 0 0 .5 .2 .35 .35 0 0 0 .1-.5 .35 .35 0 0 0-.5-.1zM128.7 115.2l-.1 .4 .3-.1-.3 .1a.34 .34 0 0 0 .5 .1 .34 .34 0 0 0 .1-.5 .34 .34 0 0 0-.5 0zM332.5 138.7l-.1 .4 .3-.1-.3 .1a.34 .34 0 0 0 .4 .2 .34 .34 0 0 0 .2-.5 .34 .34 0 0 0-.5-.1z"/>
<path d="M95.8 260.1l3.4-.6v1.1zM114.5 259.5l3.4 .6-3.4 .5z"/>
</g>
<text font-size="9.9" x="341" y="261.8">Southampton</text>
<g font-size="8.5">
<text x="230" y="272.4">—</text>
<text x="250.3" y="281.4">—</text>
<text x="290.2" y="281.4">—</text>
</g>
<g font-size="5.6">
<text x="91.3" y="84">BACK VIEW</text>
<text x="282.8" y="112.2">ISOMETRIC VIEW</text>
<text x="90.1" y="154.2">FRONT VIEW</text>
<text x="283.7" y="183.5">RIGHT VIEW</text>
<text x="88.7" y="283">BOTTOM VIEW</text>
</g>
<text font-size="5.5" x="233.3" y="262.9">A3</text>
<g font-size="4.7">
<text x="104.5" y="20.7">C</text>
<text x="106.2" y="22">L</text>
<text x="65" y="43.7" transform="rotate(-90 65 43.7)">63</text>
<text x="142.5" y="42.2">3 TYP</text>
<text x="158.4" y="56.6" transform="rotate(-90 158.4 56.6)">17</text>
<text x="104.5" y="64.9">48</text>
<text x="103.3" y="72.7">106</text>
<text x="104.4" y="98.8">65</text>
<text x="151" y="108.2">1</text>
<text x="65.4" y="117" transform="rotate(-90 65.4 117)">22</text>
<text x="65.4" y="130.3" transform="rotate(-90 65.4 130.3)">30</text>
<text x="352.2" y="136.1">4,5,6</text>
<text x="104.4" y="143">76</text>
<text x="260.8" y="157" transform="rotate(-90 260.8 157)">5</text>
<text x="104.4" y="166.6">48</text>
<text x="152" y="162.9">3</text>
<text x="294.7" y="173.3">120</text>
<text x="338.7" y="173.3">5</text>
<text x="151" y="181.3" transform="rotate(-90 151 181.3)">12</text>
<text x="64.7" y="191.2" transform="rotate(-90 64.7 191.2)">22</text>
<text x="64.7" y="209.3" transform="rotate(-90 64.7 209.3)">40</text>
<text x="227.5" y="209.6">No.</text>
<text x="270.2" y="209.6">Description</text>
<text x="336" y="209.6">Drawing number</text>
<text x="389.9" y="209.6">No. Off</text>
<text x="152.1" y="212.6">2</text>
<text x="230.1" y="216.9">1</text>
<text x="267.2" y="216.9">Tray (Vertical)</text>
<text x="350.5" y="216.9">N/A</text>
<text x="396.6" y="216.9">1</text>
<text x="230.2" y="222.4">2</text>
<text x="264.8" y="222.4">Tray (Horizontal)</text>
<text x="350.5" y="222.4">N/A</text>
<text x="396.6" y="222.4">1</text>
<text x="230.2" y="229.9">3</text>
<text x="352.5" y="229.9">F2</text>
<text x="396.6" y="229.9">4</text>
<text x="230.1" y="237.4">4</text>
<text x="255" y="237.4">Bolt (Phillips) M3 x 10 mm</text>
<text x="352.5" y="237.4">F8</text>
<text x="396.6" y="237.4">6</text>
<text x="230.2" y="243.4">5</text>
<text x="275.1" y="243.4">M3 nut</text>
<text x="351.2" y="243.4">F12</text>
<text x="396.6" y="243.4">6</text>
<text x="90.5" y="250">5</text>
<text x="230.2" y="248.9">6</text>
<text x="270.6" y="248.9">M3 washer</text>
<text x="351.2" y="248.9">F14</text>
<text x="396.6" y="248.9">6</text>
<text x="104.1" y="259">44</text>
<text x="103.1" y="268.2">130</text>
<text x="329.3" y="278.3">SUBASSY, Tray</text>
<text x="330" y="289.5">1</text>
<text x="345" y="289.5">1</text>
<text x="360" y="289.5">A3</text>
<text x="384.4" y="289.5">A3</text>
<text x="405.8" y="289.5">2</text>
</g>
<text font-size="4.2" x="239" y="229.9">Angle bracket β (15 mm x 18 mm x 20 mm)</text>
<g font-size="4.1">
<text x="330.9" y="267.6">Faculty of Engineering and Physical Sciences</text>
<text x="21" y="293.7">SOLIDWORKS Educational Product. For Instructional Use Only.</text>
</g>
<g font-size="3.9">
<text x="267.6" y="255.5">Group 11</text>
<text x="363.6" y="254.8">UNIVERSITY OF</text>
<text x="267.6" y="262.7">Group 11</text>
</g>
<g font-size="3.5">
<text x="344.8" y="141.7">bolts, nuts and washers</text>
<text x="344.8" y="146.2">always come in triples</text>
<text x="233.3" y="254.9">DO NOT SCALE</text>
<text x="247.4" y="270.9">FEPS</text>
<text x="288.5" y="270.8">1:2</text>
<text x="227.2" y="279.9">FEEG2001</text>
</g>
<text font-size="3.2" x="267.1" y="270.8">16 April 2022</text>
<g font-size="2.1">
<text x="301.9" y="252.4">TOLERANCES UNLESS</text>
<text x="302.7" y="254.5">OTHERWISE STATED</text>
<text x="267.5" y="278.3">Medium-density</text>
<text x="267.5" y="281.4">fibreboard</text>
<text x="232.1" y="286.1">REMOVE ALL SHARP EDGES</text>
<text x="268.5" y="286">THE INFORMATION CONTAINED IN THIS DOCUMENT IS</text>
<text x="233.6" y="290.4">IF IN DOUBT PLEASE ASK</text>
<text x="267.3" y="288.1">THE PROPERTY OF THE UNIVERSITY OF SOUTHAMPTON</text>
<text x="271.7" y="290.2">DO NOT COPY WITHOUT WRITTEN PERMISSION.</text>
</g>
<g font-size="1.8">
<text x="267.4" y="251.9">DRAWN BY</text>
<text x="302.3" y="257.1">LINEAR DIMENSIONS</text>
<text x="267.4" y="259.2">DESIGNED BY</text>
<text x="302.3" y="258.8">X = +/- 0.5mm</text>
<text x="302.3" y="260.6">X.X = +/- 0.25mm</text>
<text x="302.3" y="262.3">X.XX = +/- 0.1mm</text>
<text x="227.4" y="266.7">EDMC JOB No</text>
<text x="247.4" y="266.7">DEPARTMENT</text>
<text x="267.4" y="266.7">DATE</text>
<text x="287.9" y="266.7">SCALE</text>
<text x="302.3" y="265.9">ANGULAR DIMENSIONS</text>
<text x="302.3" y="267.6">X = +/- 0.5mm</text>
<text x="302.3" y="269.4">X.X = +/- 0.25mm</text>
<text x="227.2" y="275.7">PROJECT</text>
<text x="247.4" y="275.7">SUPERVISOR</text>
<text x="267.4" y="275.7">MATERIAL</text>
<text x="287.9" y="275.7">TEXTURE</text>
<text x="307.8" y="275.7">SURFACE FINISH</text>
<text x="327.8" y="272.3">TITLE</text>
<text x="327.9" y="284.9">SHEET</text>
<text x="342.7" y="284.9">No OFF</text>
<text x="353" y="284.9">ASSEMBLY NUMBER</text>
<text x="377.9" y="284.9">DRAWING NUMBER</text>
</g>
<text font-size="1.7" x="402.9" y="284.9">REVISION</text>
<g font-size="1.5">
<text x="311" y="281.7">OTHERWISE STATED</text>
<text x="311.8" y="279.6">ALL OVER UNLESS</text>
</g>
<g font-size="1.4">
<text x="302.7" y="271.7">ALL DIMENSIONS IN mm UNLESS</text>
<text x="306.5" y="273.1">OTHERWISE STATED</text>
</g>
</svg>
